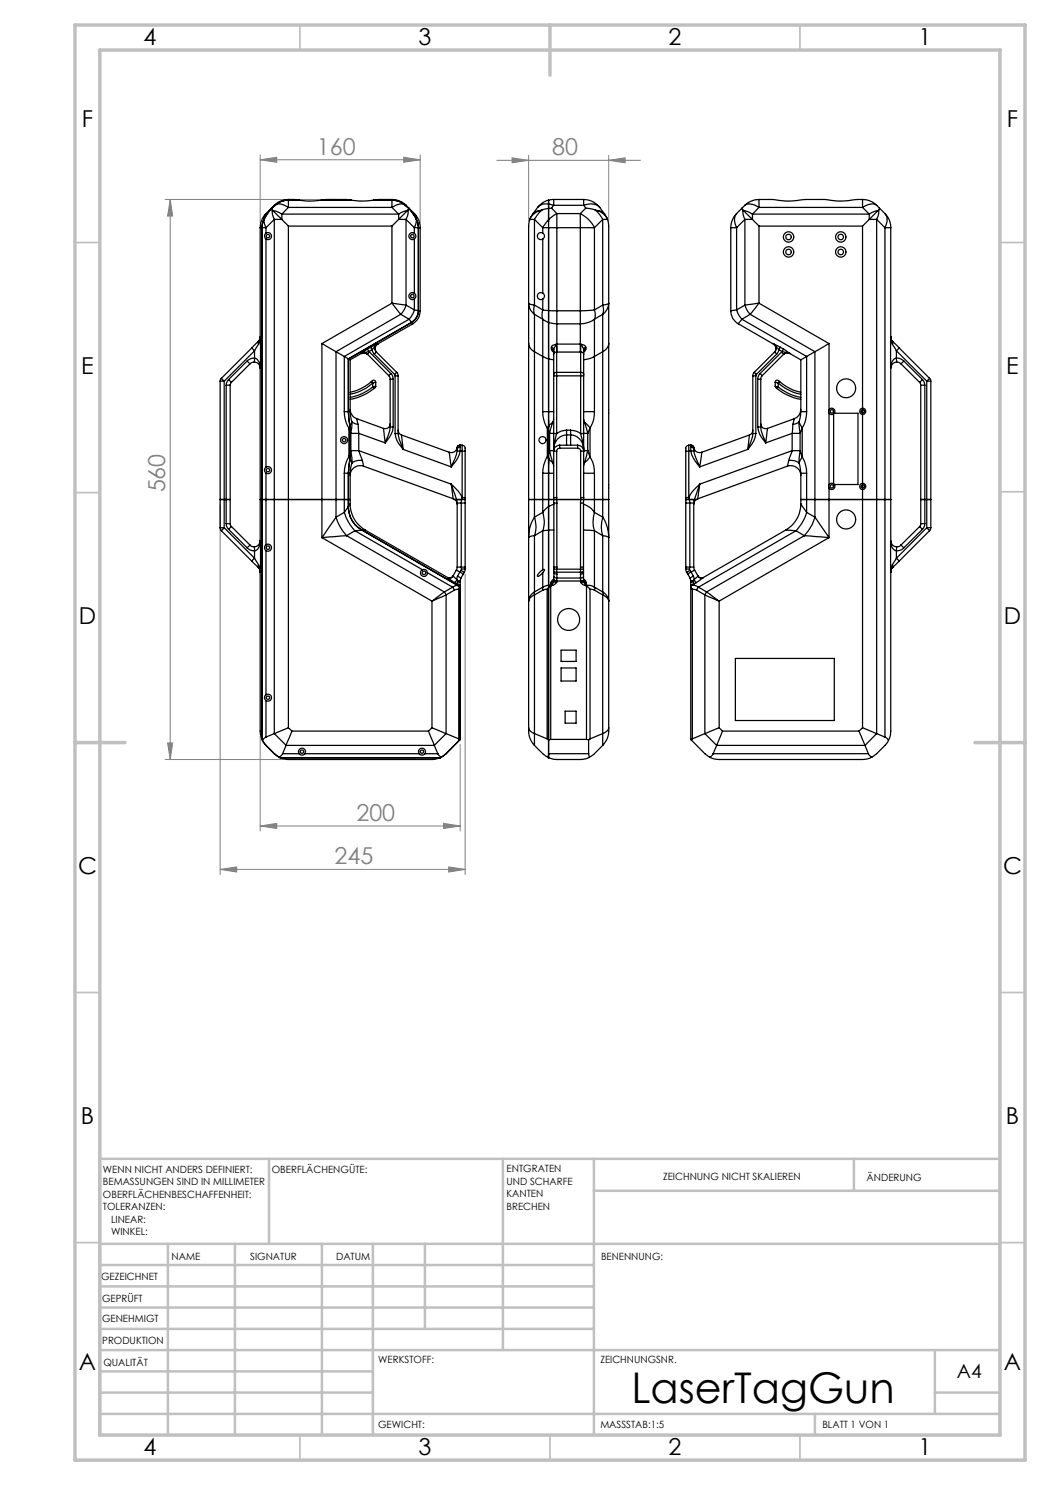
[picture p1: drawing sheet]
<svg xmlns="http://www.w3.org/2000/svg" width="210mm" height="297mm" viewBox="0 0 210 297" stroke-linecap="round" stroke-linejoin="round" font-family="sans-serif">
<g fill="none" stroke="#808080" stroke-width=".2">
<path d="M33 39.9h33.9M34 39.9v112M34 39.9l.5 3.3h-1zM52 32l3.4-.5v1zM52 31v13.6M52 32h32M80.8 31.5l3.2 .5-3.2 .5zM84 31v13.6M99.4 32.1h28.7M102.4 31.6l3.3 .5-3.3 .5zM105.7 31.1v13.1M121.7 32.1l3.3-.5v1z"/>
<path d="M121.7 31.1v13.1M44 100.9v74M93 114.8v60.1M33 151.9h23.7M33.5 148.6h1l-.5 3.3zM52 147.2v19M92 148.9v17.3M44 173.9l3.3-.5v1zM44 173.9h49M52 165.2l3.4-.5v1zM52 165.2h40M88.7 164.7l3.3 .5-3.3 .5z"/>
<path d="M89.7 173.4l3.3 .5-3.3 .5z"/>
</g>
<g fill="none" stroke="#c0c0c0" stroke-width=".35">
<path d="M60 5v5M160 5v5M15 48.5h5M200 48.5h5M15 98.5h5M200 98.4h5M15 198.5h5M200 198.5h5M15 248.5h5M200 248.5h5M60 287v5M110 287v5"/>
<path d="M160 287v5"/>
</g>
<g fill="none" stroke="#c0c0c0" stroke-width=".5">
<path d="M53.8 231.8v17M100.6 231.8v38.2M118.8 231.8v55.2M118.8 238.2h81.2M170.8 231.8v6.4M200 231.8h-180v55.2M20 248.8h180M20 257.3h98.8M20 253h98.8M33.6 248.8v38.2M47 248.8v38.2M64.4 248.8v38.2"/>
<path d="M74.6 248.8v38.2M85 248.8v17M20 265.8h98.8M20 261.5h98.8M20 278.5h54.6M20 274.3h54.6M20 270h180M187 278.5h13M187 270v12.8M20 282.8h180M163 282.8v4.2"/>
</g>
<path d="M15 5h190v287h-190zM20 10h180v277h-180zM110 5v10M15 148.5h10M195 148.5h10" fill="none" stroke="#c0c0c0" stroke-width=".7"/>
<g fill="#808080">
<path d="M102.4 31.6l3.3 .5-3.3 .5zM121.7 32.1l3.3-.5v1z"/>
<path d="M52 165.2l3.4-.5v1zM88.7 164.7l3.3 .5-3.3 .5zM52 32l3.4-.5v1zM80.8 31.5l3.2 .5-3.2 .5z"/>
<path d="M89.7 173.4l3.3 .5-3.3 .5zM44 173.9l3.3-.5v1z"/>
<path d="M34 39.9l.5 3.3h-1zM33.5 148.6h1l-.5 3.3z"/>
</g>
<g fill="none" stroke="#000" stroke-width=".25">
<path d="M57.7 39.9l2.1 .1M57.7 39.9a4.2 4.2 0 0 0-2.8 1.2M57.7 39.9v.1M78.4 39.9l-3.7 .1M78.4 39.9v.1M78.4 39.9a4.2 4.2 0 0 1 2.8 1.2M110.7 39.9v1.2M110.7 39.9l-1 .1M110.7 39.9h6M116.7 39.9v1.2M116.7 39.9a4 4 0 0 1 3.2 1.6M151.8 39.9h2.5a18.3 18.3 0 0 0 6.8 0h3.6a18.3 18.3 0 0 0 6.9 0h.9"/>
<path d="M151.8 39.9v1.6M151.8 39.9a4.2 4.2 0 0 0-2.8 1.2M172.5 39.9v1.6M172.5 39.9a4.2 4.2 0 0 1 2.8 1.2M52 45.5h.4M52 45.5v21.9M52.4 45.5h.8M52.4 45.5v102.4M52.8 44l.4 1.5M52.8 44l-.3 .5-.1 1M53.2 46.6a.7 .7 0 0 1 1.1 .6 .7 .7 0 0 1-1.1 .6M53.2 46.6l-.3 .4 .1 .4 .2 .4"/>
<path d="M53.2 42.7a4.2 4.2 0 0 0-1.2 2.8M53.2 42.7l-.3 .5-.1 .8M53.2 45.5v1.1M53.2 47.8v45.6M54.3 41.7l.1 .3M54.3 41.7l-1.5 2.3M54.3 41.6v.1M54.3 41.6l-1.1 1.1M54.4 42l.1 .9 .4 1M54.4 42l.2 .1M54.6 42.1l.8 .2 1 .5M54.6 42.1l1.8 1.8"/>
<path d="M54.9 43.9h1.5M54.9 43.9v102.8M54.9 43.9l-1.7 1.6M54.9 41.1l-.6 .5M55.4 40.8a3.3 3.3 0 0 1 2.3 .7M55.4 40.8l-1.1 .9M55.4 40.8l-.5 .3M56.4 43.9l1.3 1.3M56.4 42.8v1.1M56.4 42.8h23.3M57.7 40v1.5M57.7 40a3.5 3.5 0 0 0-2.3 .8"/>
<path d="M57.7 45.2h20.7M57.7 45.2v100.4M57.7 41.5l-1.3 1.3M57.7 41.5h20.7M57.7 40h2.1M59.8 40l1.7 .2 2.7-.2M64.2 40l1.3-.1h3.8l1 .1M64.2 40h6.1M70.3 40l1.6 .2 2.8-.2M74.7 40h3.7M78.4 40v1.5M78.4 40a3.5 3.5 0 0 1 2.3 .8"/>
<path d="M78.4 45.2v15.4M78.4 41.5l1.3 1.3M79.7 43.9l-1.3 1.3M79.7 43.9h1.5M79.7 42.8v1.1M80.7 40.8a3.3 3.3 0 0 0-2.3 .7M80.7 40.8l1.1 .9M80.7 40.8l.5 .3M81.2 43.9v17.1M81.2 43.9l1.7 1.6M81.2 41.1l1.7 1.6M81.5 42.1l-1.8 1.8"/>
<path d="M81.5 42.1l-.9 .2-.9 .5M81.6 42l-.1 1.1-.3 .8M81.6 42l-.1 .1M81.8 41.7l-.2 .3M81.8 41.7l1.2 1.7 .3 .6M81.8 41.6v.1M82.9 58.6a.7 .7 0 0 0-1.1 .6 .7 .7 0 0 0 1.1 .6M82.9 46.6a.7 .7 0 0 0-1.1 .6 .7 .7 0 0 0 1.1 .6M82.9 45.5h.8M82.9 46.6a.69 .69 0 0 1 0 1.2M82.9 58.6a.69 .69 0 0 1 0 1.2M82.9 42.7l.2 .4 .2 .9"/>
<path d="M82.9 42.7a3.8 3.8 0 0 1 1.1 2.8M82.9 45.5v1.1M82.9 47.8v10.8M82.9 59.8v2.2M83.3 44l-.4 1.5M83.3 44l.2 .5 .2 1M83.7 45.5h.3M83.7 45.5v16.6M84 45.5v16.7M106 43.9h.9M106 43.9l-.3 1.3v101l.3 1.6 .9 1.3M106.5 42.8l-.5 1.1"/>
<path d="M106.9 43.9l1.6 1.6M106.9 43.9v17.1M107.5 41.5l-1 1.3M107.9 42.1a1.88 1.88 0 0 0-1.4 .7M107.9 42.1a3.1 3.1 0 0 0-1.9 1.8M108.4 42l-.7 .6-.8 1.3M108.4 42l-.5 .1M108.5 45.5h1.2M108.5 58.6a.65 .65 0 0 1 0 1.2M108.5 46.6a.66 .66 0 0 1 0 1.2M108.5 58.6a.7 .7 0 0 0-1 .6 .7 .7 0 0 0 1 .6M108.5 46.6a.7 .7 0 0 0-1 .6 .7 .7 0 0 0 1 .6"/>
<path d="M108.5 45.5v1.1M108.5 47.8v10.8M108.5 59.8v2.2M109.7 44l-1.2 1.5M109.7 44v.4M109.7 41.7l-1.3 .3M109.7 41.7v2.3M109.7 40.8a2.21 2.21 0 0 0-2.2 .7M109.7 40.8v.9M109.7 40a4 4 0 0 0-2.2 1.5M109.7 40v.8M109.7 45.5h1.7"/>
<path d="M109.7 44v1.5M109.7 40.8l1 .3M109.7 45.5v16.6M110.3 41.6l-.6 .1M110.3 41.6l1.1 1.1M110.7 41.1l-.4 .5M110.7 41.1h6M111.4 42.7v2.8M111.4 42.7l-1.7 1.3M111.4 45.5v16.7M111.4 45.5h4.7M111.4 42.7h4.7"/>
<path d="M116.1 45.5h2.8M116.1 42.7a6.3 6.3 0 0 1 2.8 2.8M116.1 42.7v2.8M116.1 45.5v16.7M116.7 41.1a2.85 2.85 0 0 1 3.2 .4M116.7 41.1l.5 .5M117.2 41.6l1.8 .4M117.2 41.6l-1.1 1.1M118.9 45.5v16.5M119 42l.9 .9 .6 1M119 42l.5 .1M119.5 42.1a1.88 1.88 0 0 1 1.4 .7"/>
<path d="M119.5 42.1a3.1 3.1 0 0 1 2 1.8M119.9 41.5l1 1.3M120.5 43.9h1M120.5 43.9v17.1M120.5 43.9l-1.6 1.6M120.9 42.8l.6 1.1M121.5 43.9l.2 1.3v101a4.1 4.1 0 0 1-1.2 2.9M146.2 45.5h1.1M146.2 45.5v16.7M147.3 42.7a2.52 2.52 0 0 0 0 2.8M147.3 42.7a4.2 4.2 0 0 0-1.1 2.8M147.3 45.5v16.5"/>
<path d="M148.4 41.6l.2 .4M148.6 42v.9l.4 1M148.6 42l.1 .1M148.7 42.1l.8 .2 1 .5M148.7 42.1l1.8 1.8M149 43.9h1.5M149 41.1a2.55 2.55 0 0 1 2.8 .4M149 43.9v17.1M149 41.1l-1.7 1.6M149 43.9l-1.7 1.6M150.5 43.9l1.3 1.3M150.5 42.8v1.1"/>
<path d="M150.5 42.8h23.3M151.8 45.2h20.7M151.8 41.5h20.7M151.8 45.2v15.4M151.8 41.5l-1.3 1.3M172.5 45.2v36.5M172.5 41.5l1.3 1.3M173.8 43.9l-1.3 1.3M173.8 43.9h1.5M173.8 42.8v1.1M175.3 41.1a2.55 2.55 0 0 0-2.8 .4M175.3 43.9v102.8"/>
<path d="M175.3 41.1l1.7 1.6M175.3 43.9l1.7 1.6M175.6 42.1l-1.8 1.8M175.6 42.1l-.8 .2-1 .5M175.8 42l-.2 1.1-.3 .8M175.8 42l-.2 .1M175.9 41.6l-.1 .4M177 42.7a2.52 2.52 0 0 1 0 2.8M177 45.5h1.2M177 42.7a3.8 3.8 0 0 1 1.2 2.8M177 45.5v101.9M178.2 45.5v21.9"/>
<path d="M44 76.2h.8M44 76.2v29.3M44.3 75.7l-.3 .5M44.3 75.7l.5 .5M44.8 76.2v29.3M45.2 77h.8M45.2 77v27.7M45.7 75.9l-.4 .7-.1 .4M45.7 75.9l.6 .6M46 77v27.7M46.3 76.5l-.3 .5M49.4 72.2l.6 .6"/>
<path d="M49.4 72.2l-3.7 3.7M50 72.8l-3.7 3.7M50.3 69.6l.6 .6M50.3 69.6l-6 6.1M50.9 72.4a1.14 1.14 0 0 1 1.1 .8M50.9 72.4l-.5 .1-.4 .3M50.9 71.6a1.42 1.42 0 0 1 1.1 1.4M50.9 71.6v.8M50.9 71.6a1.93 1.93 0 0 0-1.5 .6M50.9 70.2v1.4M50.9 70.2l-6.1 6M51.7 68.3v.5"/>
<path d="M51.7 68.3l-1.4 1.3M51.7 68.8l-.8 1.4M52 67.8v.3M52 73.2v.4M52 73.2l.1 .4M52 67.8l-.3 .5M52 68.1l-.3 .7M52 73v.2M52 73l.1 .6M52 67.4v.4M52 73.6v34.6M52.1 73.6h-.1"/>
<path d="M52.1 67.3l-.1 .1M52.1 67.3l-.1 .8M52.1 67.3l-.1 .5M52.1 67.3v6.3M64.4 68.7l2.8 1.6M64.4 68.7v38.8M67.2 70.3v33.1M67.2 70.3l1.7 1M68.9 71.3l.8 .5M68.9 71.3v11M69.7 71.8l.3 .2M69.7 71.8v10.5"/>
<path d="M70 72v10.3M72.2 70.7h.1M72.2 70.7a1.02 1.02 0 0 1 1.3 .1M72.2 70.7a.96 .96 0 0 1 1.3 .2M72.2 70.7l-2.2 1.3M73.5 69.8l-1.3 .9M73.5 69.8l.3 .5M73.5 70.8l4.3 4.3M73.8 70.3l-1.6 .4M73.8 70.3l.1 .1M73.9 70.4l-.4 .4M73.9 70.4l4.3 4.3"/>
<path d="M74.1 69.5l.3 .5M74.1 69.5l-.6 .3M74.3 76.3l-1.3 1a8.1 8.1 0 0 1-3 1.2M74.3 76.3l.2 .3M74.3 76.3l.1-.1a.4 .4 0 0 1 .5-.2 .4 .4 0 0 1 .2 .4M74.4 70l.5 .8M74.4 70l-.6 .3M74.5 77.4l.3 .3M74.5 76.6a9.8 9.8 0 0 1-4.5 2.3M74.5 77.4l-2.5 1.5-2 .6M74.5 76.6v.8M74.8 77.7l-2 1.2-1.4 .6-1.4 .4"/>
<path d="M74.9 70.8l4 4.1M75.1 76.4l-.6 .2M75.1 77.3l-.6 .1M75.1 77.3l-.3 .4M75.1 76.4v.9M75.3 70.4l-.4 .4M75.3 70.4l4 4.1M75.5 68.8h.1M75.5 68.8l-1.4 .7M75.5 68.8l-1.1 1.2M75.5 68.8a.99 .99 0 0 0-.2 1.6M75.5 68.8a1.01 1.01 0 0 0-.2 1.6"/>
<path d="M77.8 75.1l.2 .7M78 75.8h.6M78 75.8v9.6M78.2 74.7l.3 .5 .1 .6M78.2 74.7l-.4 .4M78.4 60.6l1.8 2.3M78.4 60.6l2.8 .4M78.4 60.6l-14 8.1M78.6 75.8v9.6M78.9 74.9l.1 .3M79 75.2h.6M79 75.2v11.5"/>
<path d="M79.3 74.5l-.4 .4M79.3 74.5l.3 .7M79.6 75.2v11.5M80.2 62.9l-13 7.4M80.2 62.9l1.6 .9M81.2 61l-.6 1.3-.4 .6M81.2 61l1.7 1M81.8 63.8l.5 .7M81.8 63.8l-12.9 7.5M82.3 64.5l.2 .3M82.3 64.5l-12.6 7.3M82.5 64.8l-7 4"/>
<path d="M82.9 62l-.3 .8-.8 1M82.9 62l.8 .1M83.7 62.1a2.83 2.83 0 0 1-1.4 2.4M83.7 62.1l.3 .1M84 62.2a2.94 2.94 0 0 1-1.5 2.6M105.7 68.7l.2 .6 .6 .8 2.8 1.5 1.4 .4M106.9 61l-.1 .8 .1 1.1M106.9 61l-.7-.1-.5-.3a2.91 2.91 0 0 0 1.2 2.3M106.9 61l1.6 1M106.9 62.9v40.5M106.9 62.9l1.6 .9M108.5 63.8l1.2 .7"/>
<path d="M108.5 62l-.1 .8 .1 1M108.5 62l1.2 .1M108.5 63.8v18.5M109.7 62.1v2.4M109.7 64.5l1.7 .3M109.7 62.1l1.7 .1M109.7 64.5v17.8M110.3 69.8l.4 .4M110.3 69.5l.4 .2v.3M110.3 69.8l.2 .5 .2 .1M110.3 69.5v.3M110.7 75.2h.6"/>
<path d="M110.7 74.9v.3M110.7 70v.8M110.7 70.8v4.1M110.7 75.2v11.5M111.3 68.8l-.1 .1a.85 .85 0 0 0-.9 .6M111.3 68.8v1.6M111.3 68.8l-.6 1.2M111.3 68.8h4.8M111.3 74.5v.7M111.3 74.5a.5 .5 0 0 0-.6 .4M111.3 70.4a.5 .5 0 0 0-.6 .4M111.3 70.4v4.1"/>
<path d="M111.3 75.2v11.5M111.3 75.2h4.8M111.3 74.5h4.8M111.3 70.4h4.8M111.4 62.2v2.6M111.4 64.8v5.6M111.4 64.8h4.7M111.4 62.2h4.7M116.1 62.2v2.6M116.1 64.8v5.6M116.1 68.8l.2 .1a.85 .85 0 0 1 .9 .6M116.1 75.2h.6"/>
<path d="M116.1 74.5v.7M116.1 74.5a.5 .5 0 0 1 .6 .4M116.1 70.4a.5 .5 0 0 1 .6 .4M116.1 68.8v1.6M116.1 68.8l.6 1.2M116.1 70.4v4.1M116.1 75.2v11.5M116.7 74.9v.3M116.7 70v.8M116.7 70.8v4.1M116.7 75.2v11.5M117.2 69.8l-.5 .4"/>
<path d="M117.2 69.5l-.4 .1-.1 .4M117.2 69.8l-.5 .6M117.2 69.5v.3M118.9 63.8a4.6 4.6 0 0 1-2.8 1M118.9 62l-2.8 .2M118.9 62a2.56 2.56 0 0 1 0 1.8M118.9 63.8v18.5M120.5 61a2.46 2.46 0 0 1 0 1.9M120.5 61l1-.2 .2-.2a2.82 2.82 0 0 1-1.2 2.3M120.5 62.9v40.5M120.5 62.9l-1.6 .9M120.5 61l-1.6 1"/>
<path d="M121.7 68.7l-.3 .9a5.9 5.9 0 0 1-2.5 1.7l-.8 .4-1.4 .3M146.2 62.2a2.88 2.88 0 0 0 1.5 2.6M147.3 62l.4 1 .7 .8M147.3 62l-1.1 .2M147.7 64.8l7 4M148.4 63.8l-.7 1M148.4 63.8l12.9 7.5M149 61l.5 1.3 .5 .6M149 61l-1.7 1M150 62.9l13 7.4M150 62.9l-1.6 .9M150.6 75.2h.6"/>
<path d="M150.6 75.2v11.5M150.8 74.5l.5 .4M150.8 74.5l-.2 .7M151.2 75.2v11.5M151.3 74.9l-.1 .3M151.6 75.8h.6M151.6 75.8v9.6M151.8 60.6l-1.8 2.3M151.8 60.6l-2.8 .4M151.8 60.6l14 8.1M152 74.7l-.3 .4-.1 .7M152 74.7l.4 .4"/>
<path d="M152.2 75.8v9.6M152.4 75.1l-.2 .7M154.7 68.8l1.4 .7M154.7 68.8h.1M154.7 68.8l1.1 1.2M154.7 68.8a.99 .99 0 0 1 .2 1.6M154.7 68.8a1.01 1.01 0 0 1 .2 1.6M154.9 70.4l.4 .4M154.9 70.4l-4.1 4.1M155 76.4l.6 .2M155 77.3l.6 .1M155 77.3l.4 .4"/>
<path d="M155 76.4v.9M155.3 70.8l-4 4.1M155.4 77.7l1.9 1.2 1.5 .6 1.4 .4M155.6 77.4l-.2 .3M155.6 77.4l2.6 1.5 2 .6M155.6 76.6l1.4 1a8.9 8.9 0 0 0 3.1 1.2l.1 .1M155.6 76.6v.8M155.8 70l-.5 .8M155.8 70l.6 .3M155.9 76.3l-.3 .3M155.9 76.3l1.3 1a8.1 8.1 0 0 0 3 1.2M155.9 76.3a.46 .46 0 0 0-.5-.2 .46 .46 0 0 0-.4 .3"/>
<path d="M156.1 69.5l-.3 .5M156.1 69.5l.6 .3M156.3 70.4l.4 .4M156.4 70.3l1.5 .4M156.4 70.3l-4.4 4.4M156.7 69.8l1.2 .9M156.7 69.8l-.3 .5M156.7 70.8l-4.3 4.3M157.9 70.7h.1M157.9 70.7a.96 .96 0 0 0-1.2 .1M157.9 70.7a.91 .91 0 0 0-1.2 .2M157.9 70.7l2.3 1.3"/>
<path d="M160.2 72v10.3M161.3 71.3l-1.1 .7M161.3 71.3v11M163 70.3v33.1M163 70.3l-1.7 1M165.8 68.7l-2.8 1.6M165.8 68.7v13.2M178.1 67.3l.1 .1M178.1 73.6h.1M178.1 67.3l.1 .8M178.1 67.3l.1 .5M178.1 67.3v6.3"/>
<path d="M178.2 67.4v.4M178.2 73.6v34.6M178.2 68.1l.3 .7M178.2 73l-.1 .6M178.2 73v.2M178.2 67.8v.3M178.2 73.2l-.1 .4M178.2 73.2v.4M178.2 67.8l.3 .5M178.5 68.8l.8 1.4M178.5 68.3v.5M178.5 68.3l1.3 1.3"/>
<path d="M179.3 71.6a1.42 1.42 0 0 0-1.1 1.4M179.3 71.6v.8M179.3 71.6a1.93 1.93 0 0 1 1.5 .6M179.3 70.2v1.4M179.3 70.2l6 6M179.3 72.4a1.22 1.22 0 0 0-1.1 .8M179.3 72.4l.5 .1 .4 .3M179.8 69.6l-.5 .6M179.8 69.6l6.1 6.1M180.2 72.8l3.7 3.7M180.8 72.2l-.6 .6M180.8 72.2l3.7 3.7"/>
<path d="M183.9 76.5l.2 .5M184.1 77h.9M184.1 77v27.7M184.5 75.9l.3 .4 .2 .7M184.5 75.9l-.6 .6M185 77v27.7M185.3 76.2h.9M185.3 76.2v29.3M185.9 75.7l-.6 .5M185.9 75.7l.3 .5M186.2 76.2v29.3M44 99.9h2"/>
<path d="M52 99.9h18M53.2 93.4a.7 .7 0 0 1 1.1 .6 .7 .7 0 0 1-1.1 .6M53.2 93.4a.69 .69 0 0 0 0 1.2M53.2 94.6v14.4M68.9 82.3a5.9 5.9 0 0 0 .9 3.3M68.9 82.3h.8M68.9 94.6h.8M68.9 94.6v7.9M69.7 82.3l.3 2.9M69.7 82.3h.3M69.7 94.6h.3M69.7 94.6v6.7"/>
<path d="M69.8 91.4a5.6 5.6 0 0 0-.9 3.2M69.8 85.6v5.8M69.8 91.4l.2 .4M69.8 85.6l.2 .7M70 91.8l-.3 2.8M70 85.2v1.1M70 91.8l.4 .8M70 85.2l-.2 .4M70 90.6v1.2M70 82.3l.4 2.1M70 81.9a2.1 2.1 0 0 0 1.4 1.8M70 90.6l-.2 .8"/>
<path d="M70 86.3v4.3M70 94.6v6.2M70 86.3l.2 .4M70.2 90.1l.2 2.5M70.2 90.1h1.6M70.2 86.7h1.6M70.2 90.1l-.2 .5M70.2 86.7v3.4M70.4 84.4l-.2 2.3M70.4 84.4l-.4 .8M70.4 84.4l1.2 .5M70.4 92.6l-.4 2"/>
<path d="M71.4 83.7l.2 1.2M71.4 83.7l5.3 2M71.6 84.9l.2 1.8M71.8 90.1l.7 2M71.8 86.7v3.4M71.8 90.1l18.4 6.7M71.8 86.7l5.2 1.9M72.5 92.1a2.55 2.55 0 0 0-2.1 .5M72.5 92.1l.2 1.1M72.7 93.2a2 2 0 0 0-2.7 1.9M72.7 93.2l18 6.6M76.7 85.7l.3 2.9"/>
<path d="M78 85.4l-.2 1.2-.8 2M78 85.4h.6M78 84.7a.98 .98 0 0 1-1.3 1M78.6 85.4a5.5 5.5 0 0 1-1.6 3.2M79 86.7h.6M79 86.7a5.1 5.1 0 0 0 1.6 3.2M79.6 86a1.07 1.07 0 0 0 .7 1M79.6 86.7l.3 1.2 .7 2M80.3 87l.3 2.9M80.3 87l9.5 3.4M80.6 89.9l9.6 3.5M89.8 90.4l.4 3"/>
<path d="M90.2 96.8a7.6 7.6 0 0 1 2.2 2.7M90.2 96.8l1.1 3.1M90.2 96.8l.5 3M90.7 99.8l.2 .1M90.9 99.9l.3 .3 .2 .7M90.9 99.9h.4M91.3 99.9l.1 .7M91.3 99.9h1M91.4 89.5a1.16 1.16 0 0 1-1.6 .9M91.4 89.5v.1M91.4 90.2l-.2 .9-1 2.3M91.4 90.2h.6"/>
<path d="M91.4 89.8v.4M91.4 89.7v.1M91.4 89.6v.1M91.8 99.9h.1M92 90.2a5.5 5.5 0 0 1-1.8 3.2M92 89l-.4 .2-.2 .3M92 90.2h.4M92 89.4v.8M92 89.4l-.3 .1-.3 .3M92 89.1v.3M92 89.1a.6 .6 0 0 0-.6 .6M92 89a.6 .6 0 0 0-.6 .6"/>
<path d="M92 89v.1M92 89h.4M92.3 99.9v.7M92.3 99.9h.7M92.4 99.5h.6M92.4 89v1.2M92.4 89a.95 .95 0 0 1 .6 1.2M92.4 90.2h.6M92.4 99.5l-.1 .4M92.4 90.2v9.3M93 90.2v23.6M105.7 99.9h5"/>
<path d="M108.5 94.6h1.2M108.5 82.3a5.9 5.9 0 0 0 1 3.3M108.5 82.3h1.2M108.5 94.6v7.9M109.5 91.4a5.6 5.6 0 0 0-1 3.2M109.5 91.4l.2 .4M109.5 85.6l.2 .7M109.5 85.6v5.8M109.7 91.8v2.8M109.7 85.2v1.1M109.7 90.6v1.2M109.7 82.3v2.9"/>
<path d="M109.7 91.5v1.3M109.7 84.1v1.3M109.7 91.8l.9 .8M109.7 82.3h1M109.7 94.6h1M109.7 86.3v4.3M109.7 94.6v6.7M109.7 85.2l-.2 .4M109.7 90.6l-.2 .8M109.7 86.3l.2 .4M109.9 90.1l.7 2.5M109.9 90.1h.8"/>
<path d="M109.9 86.7h.8M109.9 86.7v3.4M109.9 90.1l-.2 .5M110.6 84.4l-.7 2.3M110.6 84.4l-.9 .8M110.6 92.6l.1 .5M110.6 84.4l.1 .1M110.7 99.9l.1 .7M110.7 99.5v.4M110.7 99.9h.6M110.7 99.5h.6M110.7 86.7h.6"/>
<path d="M110.7 86.7v3.2M110.7 83.9l-.1 .5M110.7 89.9v9.6M110.7 92.5l-.1 .1M111.3 86.7l-.4 1.8-.2 1.4M111.3 99.9h4.8M111.3 99.9l.1 .7M111.3 90.2v9.7M111.9 89.6a.6 .6 0 0 0-.6 .6M111.9 89a1.15 1.15 0 0 0-1.1 1.2h.5M111.9 89v.6M111.9 89h3.6"/>
<path d="M111.9 89.6h3.6M113.3 87a2.72 2.72 0 0 0-2.6 2.9M113.3 86v1M113.3 86a3.4 3.4 0 0 0-2 .7M113.3 87h.8M113.3 86h.8M113.3 87v2M114.1 87a2.78 2.78 0 0 1 2.6 2.9M114.1 86v1M114.1 86a3.4 3.4 0 0 1 2 .7M114.1 87v2M115.5 89a1.15 1.15 0 0 1 1.2 1.2h-.6"/>
<path d="M115.5 89.6a.6 .6 0 0 1 .6 .6M115.5 89v.6M116.1 99.9h.6M116.1 99.5h.6M116.1 86.7h.6M116.1 86.7l.5 1.8 .1 1.4M116.1 99.9v.7M116.1 90.2v9.7M116.7 99.9v.7M116.7 99.5v.4M116.7 86.7v3.2M116.7 90.1h.8"/>
<path d="M116.7 86.7h.8M116.7 83.9l.1 .5M116.7 94.6h2.2M116.7 82.3h2.2M116.7 89.9v9.6M116.7 92.5l.1 .1M116.8 99.9h4.9M116.8 84.4l.7 2.3M116.8 84.4l1.2 1.2M116.8 92.6l-.1 .5M116.8 84.4l-.1 .1M117.5 90.1l-.7 2.5"/>
<path d="M117.5 86.7v3.4M117.5 90.1l.5 1.3M118 91.4a5.1 5.1 0 0 1 .9 3.2M118 91.4l-1.2 1.2M118 85.6v5.8M118 85.6l-.5 1.1M118.9 82.3a5.5 5.5 0 0 1-.9 3.3M118.9 94.6v7.9M137.2 99.9h.7M137.2 99.5h.6M137.2 90.2h.6M137.2 90.2v23.6"/>
<path d="M137.8 89v1.2M137.8 89a.95 .95 0 0 0-.6 1.2M137.8 90.2h.4M137.8 89h.3M137.8 99.5l.1 .4M137.8 90.2v9.3M137.9 99.9l.1 .7M137.9 99.9h1M138.1 89.4l.1 .8M138.1 89.4l.4 .1 .2 .3M138.1 89.1v.3M138.1 89.1a.6 .6 0 0 1 .6 .6"/>
<path d="M138.1 89l.5 .2 .1 .4M138.1 89v.1M138.2 90.2a6.1 6.1 0 0 0 1.7 3.2M138.2 89l.4 .2 .2 .3M138.4 99.9h.1M138.7 89.8l.1 .4M138.7 89.7v.1M138.7 89.6v.1M138.8 90.2l.3 1.1 .8 2.1M138.8 89.5l-.1 .1M138.8 89.5a1.16 1.16 0 0 0 1.6 .9M138.8 90.2h-.6"/>
<path d="M138.9 99.9l-.2 .7M138.9 99.9h.4M138.9 99.9h.3M139.3 99.9l-.3 .3-.3 .7M139.6 99.8l-.3 .1M139.9 96.8l-1 3.1M139.9 96.8l-.3 3M139.9 96.8a7.6 7.6 0 0 0-2.1 2.7M140.4 90.4l-.5 3M149.5 89.9l-9.6 3.5M149.9 87l-.4 2.9M149.9 87l-9.5 3.4"/>
<path d="M150.6 86.7h.6M150.6 86.7l-.3 1.2-.8 2M150.6 86a.94 .94 0 0 1-.7 1M151.2 86.7a5.1 5.1 0 0 1-1.7 3.2M151.6 85.4h.6M151.6 85.4a5.3 5.3 0 0 0 1.5 3.2M152.2 84.7a.98 .98 0 0 0 1.3 1M152.2 85.4l.2 1.2 .7 2M153.5 85.7l-.4 2.9M157.5 93.2a2 2 0 0 1 2.7 1.9M157.5 93.2l-17.9 6.6M157.7 92.1a2.46 2.46 0 0 1 2.1 .5"/>
<path d="M157.7 92.1l-.2 1.1M158.4 90.1l-.7 2M158.4 90.1h1.6M158.4 86.7h1.6M158.4 86.7v3.4M158.4 86.7l-5.3 1.9M158.4 90.1l-18.5 6.7M158.6 84.9l-.2 1.8M158.9 83.7l-.3 1.2M158.9 83.7l-5.4 2M159.8 92.6l.4 2M159.8 84.4l.6 1.2"/>
<path d="M159.8 84.4l.2 2.3M159.8 84.4l-.7 .4-.5 .1M160 90.1l-.2 2.5M160 86.7v3.4M160 90.1l.4 1.3M160.2 99.9h18M160.2 94.6h1.1M160.2 82.3l-.4 2.1M160.2 82.3h1.1M160.2 81.9a2 2 0 0 1-1.3 1.8M160.2 94.6v6.2M160.4 91.4a5.8 5.8 0 0 1 .9 3.2"/>
<path d="M160.4 91.4l-.6 1.2M160.4 85.6v5.8M160.4 85.6l-.4 1.1M161.3 82.3a6.3 6.3 0 0 1-.9 3.3M161.3 94.6v7.9M165.8 81.9a.64 .64 0 0 1 .9-.2 .64 .64 0 0 1 .2 1M165.8 82.6a.62 .62 0 0 0 .9 .2M165.8 81.9v.7M165.8 96.9v.7M165.8 82.6v14.3M165.8 97.6v9.9M166.7 96.8a.65 .65 0 0 0-.9 .1"/>
<path d="M166.7 96.8l.2 .1M166.7 82.8v14M166.9 96.9a.64 .64 0 0 1-.2 .9 .64 .64 0 0 1-.9-.2M166.9 82.7l-.2 .1M166.9 82.7h4.7v14.2h-4.7M172.5 96.7a.62 .62 0 0 1 .7 .6 .62 .62 0 0 1-.7 .6M172.5 81.7a.62 .62 0 0 1 .7 .6 .62 .62 0 0 1-.7 .6M172.5 96.7a.62 .62 0 0 0-.6 .6 .62 .62 0 0 0 .6 .6M172.5 81.7a.62 .62 0 0 0-.6 .6 .62 .62 0 0 0 .6 .6M172.5 81.9v.7M172.5 82.9v13.8M172.5 96.9v.7"/>
<path d="M172.5 97.9v47.7M184.1 99.9h2.1M44 105.5l.3 .6M44 105.5h.8M44.3 106.1l6 6.1M44.8 105.5l-.5 .6M44.8 105.5l6.1 6.2M45.2 104.7l.1 .5 .4 .7M45.2 104.7h.8M45.7 105.9l3.7 3.7M46 104.7l.3 .6M46.3 105.3l-.6 .6"/>
<path d="M46.3 105.3l3.7 3.7M49.4 109.6a1.93 1.93 0 0 0 1.5 .6M50 109l-.6 .6M50 109l.3 .3 .6 .1M50.3 112.2l1.4 1.4M50.9 109.4v.8M50.9 111.7l.8 1.3M50.9 111.7l-.6 .5M50.9 110.2v1.5M51.7 113.6l.3 .4M51.7 113l.3 .7M51.7 113v.6"/>
<path d="M52 114v.4M52 114l.1 .5M52 108.6v.3M52 108.6l-.5 .6-.6 .2M52 108.9a1.35 1.35 0 0 1-1.1 1.3M52 113.7l.1 .8M52 113.7v.3M52 114.4l.1 .1M52 108.2h.1M52 114.4v31.8l.4 1.7M52 108.2v.4M52.1 108.2l-.1 .7"/>
<path d="M52.1 108.2l-.1 .4M52.1 108.2v6.3M53.2 109a.7 .7 0 0 1 1.1 .6 .7 .7 0 0 1-1.1 .5M53.2 109l-.3 .3 .1 .5 .2 .3M53.2 110.1v28.9M64.4 107.5l22 12.7M67.2 103.4a9.4 9.4 0 0 0 2.1 3.7M67.2 103.4l-2.8 4.1M68.9 102.5a9 9 0 0 0 2.1 3.6M68.9 102.5l-1.7 .9M69.3 107.1l-4.9 .4M69.3 107.1l19.6 11.3"/>
<path d="M69.7 101.3l-.8 1.2M69.7 101.3a5.2 5.2 0 0 0 2.7 4.7M70 100.8l-.3 .5M70 100.8a6 6 0 0 0 3 5.2M71 106.1l-1.7 1M71 106.1l13.5 7.8M72.4 106l-1.4 .1M72.4 106l19.1 11M73 106h-.6M73 106l16.6 9.5M84.5 113.9a.69 .69 0 0 0-.1 1.3 .69 .69 0 0 0 1.1-.7M84.5 113.9l.7 .1 .3 .5"/>
<path d="M85.5 114.5l5 2.9M88.9 118.4l-2.5 1.8M88.9 118.4l.3 .6M89.2 119l-2.8 1.2M89.2 119v27.7M89.6 115.5l1.3 1M90.5 117.4l.4 .6M90.5 117.4l-1.6 1M90.6 115.2h.1M90.6 115.2a.84 .84 0 0 1-1.1 .3M90.6 115.2a.78 .78 0 0 1-1 .3M90.6 115.2l.8 .7"/>
<path d="M90.9 118l-1.7 1M90.9 116.5l.5 .3M91.3 114l.7 .4M91.3 114l-.7 1.2M91.4 115.9l-.5 .6M91.4 115.9l.2 .2M91.4 116.8l.2 .1M91.4 100.6h.9M91.4 113.4l-.1 .6M91.4 113.4h.9M91.4 100.6v12.8M91.5 117l-1 .4"/>
<path d="M91.5 117l.4 .5M91.5 117l.5 .1M91.5 115.2l-.1 .7M91.5 115.2l.7 .4M91.6 116.9l.4 .2M91.6 116.1l-.2 .7M91.6 116.1l.1 .1M91.6 116.1l.4 .1M91.7 116.2l-.1 .7M91.7 116.2l.3 .3M91.7 116.2h.3M91.8 117.9l-.9 .1"/>
<path d="M91.8 117.9v29.9M91.9 117.5l-.1 .4M91.9 117.5v30.5M92 114.4l.7 .4M92 114.4l-.5 .8M92 117.2l-.1 .3M92 117.1v30.8l-.1 .1M92 116.5v.5M92 116.2h.1M92 116.2v.3M92.2 115.6l-.2 .6M92.2 114.1l.7 .3"/>
<path d="M92.2 114.1l-.2 .3M92.3 100.6h.7M92.3 113.4h.7M92.3 113.4v.4M92.3 100.6v12.8M92.3 113.8h.7M92.3 113.8l-.1 .3M92.7 114.8l-.5 .8M92.9 114.4l-.2 .4M93 113.8l-.1 .6M106.9 118.4v.6M106.9 118.4l-.9 .8-.3 1 .3-.6 .9-.6"/>
<path d="M106.9 103.4l-.6 1.1-.4 1.1-.2 1.9 .4-.2 .8-.2M106.9 103.4a5.5 5.5 0 0 1 0 3.7M106.9 107.1v11.3M106.9 119v30.1M108.5 117.4v.6M108.5 113.9h.4l-.4 .6M108.5 113.9l-.8 .8a.33 .33 0 0 0-.2 .2 .33 .33 0 0 0 .1 .4l.9-.8M108.5 102.5a5.4 5.4 0 0 1 0 3.6M108.5 106.1v7.8M108.5 114.5v2.9M108.5 118l-1.6 1M108.5 117.4l-1.6 1"/>
<path d="M108.5 106.1l-1.6 1M108.5 102.5l-1.6 .9M109.4 117.9l-.9 .1M109.4 117.9v29.9M109.7 117.5l-.3 .4M109.7 117l-1.2 .4M109.7 117v.5M109.7 106l-1.2 .1M109.7 101.3l-1.2 1.2M109.7 101.3v4.7M109.7 117l.7 .1M109.7 106v11"/>
<path d="M109.7 117.5v33.2M110.1 117.2l-.4 .3M110.1 117.2v30.7M110.2 116.5v.3M110.2 116.8v.1M110.2 116.9l.3 .2M110.4 117.1h.1M110.4 117.1l-.3 .1M110.7 113.8v.4M110.7 114.2l.1 .3M110.7 116.1h.1M110.7 116.1l.6 .1"/>
<path d="M110.7 116.1l.1 .1M110.7 116.1a.68 .68 0 0 1-.5 .7M110.7 113.8h.6M110.7 114.2l.3 .2h.3M110.7 115.8l-.5 .7M110.7 116.1l-.1 .2-.4 .2M110.8 113.4l-.1 .4M110.8 115.3l-.1 .8M110.8 116.2h.5M110.8 116.2l.2 .2 .3 .1M110.8 116.2l-.2 .4-.4 .3M110.8 100.6h.6"/>
<path d="M110.8 113.4h.6M110.8 114.5l.2 .3h.4M110.8 115.3l.1 .2 .5 .1M110.8 106h-1.1M110.8 100.9l-1.1 .4M110.8 100.6v12.8M110.8 114.5v.8M111.3 113.8v.6M111.3 116.2h.1M111.3 116.5l-.8 .6M111.3 113.8h4.8M111.3 114.4h4.8"/>
<path d="M111.3 116.2v.3M111.3 114.4l.1 .4M111.3 116.2h4.8M111.4 115.6l-.1 .6M111.4 113.4l-.1 .4M111.4 100.6v12.8M111.4 114.8v.8M111.4 115.6h4.7M116.1 113.8v.6M116.1 115.6v.6M116.1 100.6h.6M116.1 113.4h.6"/>
<path d="M116.1 100.6v13.2M116.1 114.4v1.2M116.1 116.2h.1M116.1 116.2h.6M116.1 116.5l.8 .6M116.1 116.2v.3M116.7 113.8v.4M116.7 113.4v.4M116.7 114.2v.3M116.7 115.3v.7M116.7 116.1l-.6 .1M116.7 116.1v.1"/>
<path d="M116.7 116.2l-.2 .2-.4 .1M116.7 116.2l.2 .4 .3 .3M116.7 116.1l.2 .5 .3 .2M116.7 114.2l-.2 .2h-.4M116.7 113.8h-.6M116.7 114.5l-.2 .3h-.4M116.7 115.3l-.1 .2-.5 .1M116.7 106l2.2 .1M116.7 100.9l.7 .2a3.4 3.4 0 0 1 1.5 1.4M116.7 100.6v12.8M116.7 114.5v.8M116.7 116v.1"/>
<path d="M116.7 116.1h.1M116.7 115.8l.6 .7M116.7 116l.2 .4 .4 .1M116.9 117.1h.2M117.1 117.1a2.43 2.43 0 0 1 1.8 .3M117.1 117.1l.2 .1M117.2 116.9l-.3 .2M117.2 116.8v.1M117.3 116.5l-.1 .3M117.3 117.2l.7 .7M117.3 117.2v30.7M118 117.9l.9 .1"/>
<path d="M118 117.9v29.9M118.9 117.4v.6M118.9 102.5a6.1 6.1 0 0 0 0 3.6M118.9 106.1v11.3M118.9 118l1.6 1M118.9 117.4l1.6 1M118.9 106.1l1.6 1M118.9 102.5l1.6 .9M120.5 118.4v.6M120.5 118.4l.9 .8 .3 1-.3-.6-.9-.6M120.5 103.4l.6 1.1 .4 1.1 .2 1.9-.6-.3-.6-.1M120.5 103.4a6.2 6.2 0 0 0 0 3.7"/>
<path d="M120.5 107.1v11.3M120.5 119v30.1M137.2 100.6h.8M137.2 113.4h.8M137.2 113.8l.1 .6M137.3 114.4l.2 .4M137.5 114.8l.5 .8M137.9 113.8l.1 .3M137.9 113.8h-.7M138 100.6h.7M138 113.4h.7M138 114.1l-.7 .3"/>
<path d="M138 113.4l-.1 .4M138 114.1l.2 .3M138 100.6v12.8M138 115.6l.1 .6M138.1 117.2l.4 .7M138.1 117.1a1.85 1.85 0 0 1 1.6 .3M138.1 117.1v30.8l.2 .1M138.1 116.5v.5M138.1 116.2h.4M138.1 116.2h.1M138.1 116.2v.3M138.2 114.4l-.7 .4"/>
<path d="M138.2 114.4l.5 .8M138.5 117.9l.8 .1M138.5 117.9v29.9M138.5 116.2l.1 .7M138.5 116.2l-.4 .3M138.6 116.1l.2 .7M138.6 116.1l-.1 .1M138.6 116.1l-.5 .1M138.6 116.9l-.5 .2M138.7 115.2l.1 .7M138.7 115.2l-.7 .4M138.7 113.4l.2 .6"/>
<path d="M138.7 100.6v12.8M138.8 116.8l-.2 .1M138.8 115.9l.5 .6M138.8 115.9l-.2 .2M138.9 114l-.7 .4M138.9 114l.7 1.2M139.3 116.5l-.5 .3M139.3 118l1.7 1M139.6 115.2l-.8 .7M139.6 115.2a.78 .78 0 0 0 1 .3M139.6 115.2h.1M139.6 115.2a.84 .84 0 0 0 1.1 .3"/>
<path d="M139.7 117.4l-.4 .6M139.7 117.4l1.6 1M140.6 115.5l-1.3 1M141 119l2.8 1.2M141 119v27.7M141.3 118.4l2.5 1.8M141.3 118.4l-.3 .6M157.2 106l2 .1M157.2 106l-16.6 9.5M159.2 106.1l1.7 1M159.2 106.1l-19.5 11.3M160.2 100.8a6 6 0 0 1-3 5.2"/>
<path d="M160.2 100.8l1.1 1.7M160.9 107.1l4.9 .4M160.9 107.1l-19.6 11.3M161.3 102.5a9 9 0 0 1-2.1 3.6M161.3 102.5l1.7 .9M163 103.4l2.8 4.1M163 103.4a9.4 9.4 0 0 1-2.1 3.7M165.8 107.5l-22 12.7M178.1 108.2l.1 .4M178.1 108.2v6.3M178.1 108.2l.1 .7M178.2 108.2h-.1"/>
<path d="M178.2 114.4l-.1 .1M178.2 114.4v31.8l-.2 1-.3 .9M178.2 108.2v.4M178.2 108.9a1.62 1.62 0 0 0 1.1 1.3M178.2 113.7l-.1 .8M178.2 113.7v.3M178.2 108.6v.3M178.2 114l-.1 .5M178.2 114v.4M178.2 108.6a1.22 1.22 0 0 0 1.1 .8M178.5 113l-.3 .7M178.5 113v.6"/>
<path d="M178.5 113.6l-.3 .4M179.3 111.7l-.8 1.3M179.3 111.7l.5 .5M179.3 110.2v1.5M179.3 109.4v.8M179.8 112.2l-1.3 1.4M180.2 109l.6 .6M180.2 109l-.3 .3-.6 .1M180.8 109.6a1.93 1.93 0 0 1-1.5 .6M183.9 105.3l.6 .6M183.9 105.3l-3.7 3.7M184.1 104.7l-.2 .6"/>
<path d="M184.1 104.7h.9M184.5 105.9l-3.7 3.7M185 104.7l-.2 .8-.3 .4M185.3 105.5h.9M185.3 105.5l.6 .6M185.3 105.5l-6 6.2M185.9 106.1l-6.1 6.1M186.2 105.5l-.3 .6M53.2 139a.7 .7 0 0 1 1.1 .5 .7 .7 0 0 1-1.1 .6M53.2 139a.69 .69 0 0 0 0 1.1M86.4 120.2v25.4M112.2 130h3v2.3h-3z"/>
<path d="M112.2 133.6h3v2.6h-3zM143.8 120.2v25.4M147.1 131.7h19.8v12.4h-19.8zM52.4 147.9l.1 .2M52.4 147.9l.8 1.2M52.5 148.1l.7 1M53.2 147.4l-.7 .7M53.2 140.1v7.3M53.2 149.1l1.7 1.6M54.9 150.7l.9 .7M54.9 150.7l1.1 .8M54.9 146.7l2.3 2.4"/>
<path d="M54.9 146.7l-1.7 .7M55.8 151.4l.2 .1M56 151.5l1.7 .4h28.7l1.7-.4M56 151.5h32.1M56.5 150.7l-.7 .7M56.5 150.7h3.3M57.2 149.1h29.7M57.2 149.1l-.7 1.6M57.7 145.6l-2.8 1.1M57.7 145.6l.7 .6M58.4 146.2l-1.2 2.9M58.4 146.2h27.3"/>
<path d="M59.8 150.7a.7 .7 0 0 1 .6-1.1 .7 .7 0 0 1 .6 1.1M59.8 150.7a.74 .74 0 0 0 1.2 0M61 150.7h22.8M83.8 150.7a.7 .7 0 0 1 .6-1.1 .7 .7 0 0 1 .6 1.1M83.8 150.7l.5 .3 .7-.3M85 150.7h2.6M85.7 146.2l1.2 2.9M86.4 145.6l2.8 1.1M86.4 145.6l-.7 .6M86.9 149.1l.7 1.6M87.6 150.7l.6 .7M88.2 151.4l-.1 .1"/>
<path d="M89.2 150.7l-1 .7M89.2 150.7l-1.1 .8M89.2 146.7l-2.3 2.4M89.2 146.7l2.6 1.1M91.8 147.8l.1 .2M91.9 148l-2.7 2.7M105.7 145.6l.2 .4 .6 .6 2.9 1.2M106.9 149.1l1.6 1.6 1 .7M109.4 147.8l.3 .2 .4-.1M109.5 151.4l.2 .1M109.7 150.7l-.2 .7M109.7 150.7v.8"/>
<path d="M109.7 150.7h8M110.1 147.9h7.2M113 142.2h2.2v2.4h-2.2zM117.3 147.9l.4 .1M117.7 150.7l.2 .7M117.7 148v2.7M117.9 151.4l-.9 .4-.9 .1h-4.7l-1.7-.4M118 147.8l-.3 .2M120.5 149.1l-1.6 1.6-1 .7M121.7 145.6l-.1 .4-.7 .6-2.9 1.2M138.3 148l2.7 2.7 1 .7M138.5 147.8l-.2 .2"/>
<path d="M141 146.7l2.3 2.4M141 146.7l-2.5 1.1M142 151.4l.9 .4 .9 .1h28.7l1-.1 .8-.4M142.6 150.7l-.6 .7M142.6 150.7h31.1M143.3 149.1h29.7M143.3 149.1l-.7 1.6M143.8 145.6l-2.8 1.1M143.8 145.6l.7 .6M144.5 146.2l-1.2 2.9M144.5 146.2h27.3M171.8 146.2l1.2 2.9"/>
<path d="M172.5 145.6l2.8 1.1M172.5 145.6l-.7 .6M173 149.1l.7 1.6M173.7 150.7l.6 .7M175.3 146.7l-2.3 2.4M175.3 146.7l1.7 .7M177 147.4l.5 .4 .2 .3M177.7 148.1l-.7 1-1.7 1.6-1 .7"/>
<circle cx="53.6" cy="47.2" r=".34"/>
<circle cx="82.5" cy="47.2" r=".35"/>
<circle cx="82.5" cy="59.2" r=".35"/>
<circle cx="157.7" cy="47.4" r=".55"/>
<circle cx="157.7" cy="50.4" r=".55"/>
<circle cx="157.7" cy="47.4" r="1.04"/>
<circle cx="157.7" cy="50.4" r="1.04"/>
<circle cx="168.2" cy="47.4" r=".55"/>
<circle cx="168.2" cy="50.4" r=".55"/>
<circle cx="168.2" cy="47.4" r="1.04"/>
<circle cx="168.2" cy="50.4" r="1.04"/>
<circle cx="169.2" cy="77.7" r="1.9"/>
<circle cx="53.6" cy="94" r=".33"/>
<circle cx="68.8" cy="88" r=".69"/>
<circle cx="68.8" cy="88" r=".34"/>
<circle cx="108.5" cy="88" r=".7"/>
<circle cx="166.4" cy="82.3" r=".34"/>
<circle cx="166.4" cy="97.3" r=".33"/>
<circle cx="172.6" cy="82.3" r=".34"/>
<circle cx="172.6" cy="97.3" r=".33"/>
<circle cx="53.6" cy="109.5" r=".34"/>
<circle cx="84.8" cy="114.6" r=".35"/>
<circle cx="169.2" cy="103.9" r="1.91"/>
<circle cx="53.6" cy="139.5" r=".33"/>
<circle cx="113.7" cy="123.9" r="2.2"/>
<circle cx="60.4" cy="150.3" r=".35"/>
<circle cx="84.4" cy="150.4" r=".34"/>
</g>
<text font-size="8.5" x="126.3" y="280.6">LaserTagGun</text>
<g font-size="4.7">
<text x="28.7" y="9">4</text>
<text x="83.7" y="9">3</text>
<text x="133.7" y="9">2</text>
<text x="183.7" y="9">1</text>
<text x="16.4" y="25.5">F</text>
<text x="201.4" y="25.5">F</text>
<text x="16.2" y="74.7">E</text>
<text x="201.2" y="74.7">E</text>
<text x="15.8" y="124.7">D</text>
<text x="200.8" y="124.7">D</text>
<text x="15.6" y="174.7">C</text>
<text x="200.6" y="174.7">C</text>
<text x="16.2" y="224.7">B</text>
<text x="201.2" y="224.7">B</text>
<text x="15.8" y="274">A</text>
<text x="200.8" y="274">A</text>
<text x="28.7" y="291">4</text>
<text x="83.7" y="291">3</text>
<text x="133.7" y="291">2</text>
<text x="183.7" y="291">1</text>
</g>
<g font-size="4.7" fill="#808080">
<text x="63.4" y="30.9">160</text>
<text x="110.4" y="31">80</text>
<text x="33" y="98.5" transform="rotate(-90 33 98.5)">560</text>
<text x="71.3" y="164.2">200</text>
<text x="66.9" y="172.9">245</text>
</g>
<text font-size="3.9" x="191.4" y="275.6">A4</text>
<g font-size="2">
<text x="20.6" y="234.6">WENN NICHT ANDERS DEFINIERT:</text>
<text x="20.6" y="237.1">BEMASSUNGEN SIND IN MILLIMETER</text>
<text x="20.6" y="239.6">OBERFLÄCHENBESCHAFFENHEIT:</text>
<text x="54.4" y="234.6">OBERFLÄCHENGÜTE:</text>
<text x="101.3" y="234.5">ENTGRATEN</text>
<text x="101.3" y="237">UND SCHARFE</text>
<text x="101.3" y="239.5">KANTEN</text>
<text x="132.6" y="236">ZEICHNUNG NICHT SKALIEREN</text>
<text x="173.3" y="236.2">ÄNDERUNG</text>
<text x="20.6" y="242.1">TOLERANZEN:</text>
<text x="22.2" y="244.6">LINEAR:</text>
<text x="101.3" y="242">BRECHEN</text>
<text x="22.2" y="247.1">WINKEL:</text>
<text x="34.3" y="252">NAME</text>
<text x="50" y="251.9">SIGNATUR</text>
<text x="67.2" y="251.9">DATUM</text>
<text x="120.2" y="251.9">BENENNUNG:</text>
<text x="20.2" y="256.1">GEZEICHNET</text>
<text x="20.4" y="260.3">GEPRÜFT</text>
<text x="20.4" y="264.4">GENEHMIGT</text>
<text x="20.5" y="268.8">PRODUKTION</text>
<text x="20.7" y="273.1">QUALITÄT</text>
<text x="75.6" y="272.5">WERKSTOFF:</text>
<text x="120.1" y="272.5">ZEICHNUNGSNR.</text>
<text x="75.6" y="285.5">GEWICHT:</text>
<text x="120.1" y="285.6">MASSSTAB:1:5</text>
<text x="164.5" y="285.6">BLATT 1 VON 1</text>
</g>
</svg>
